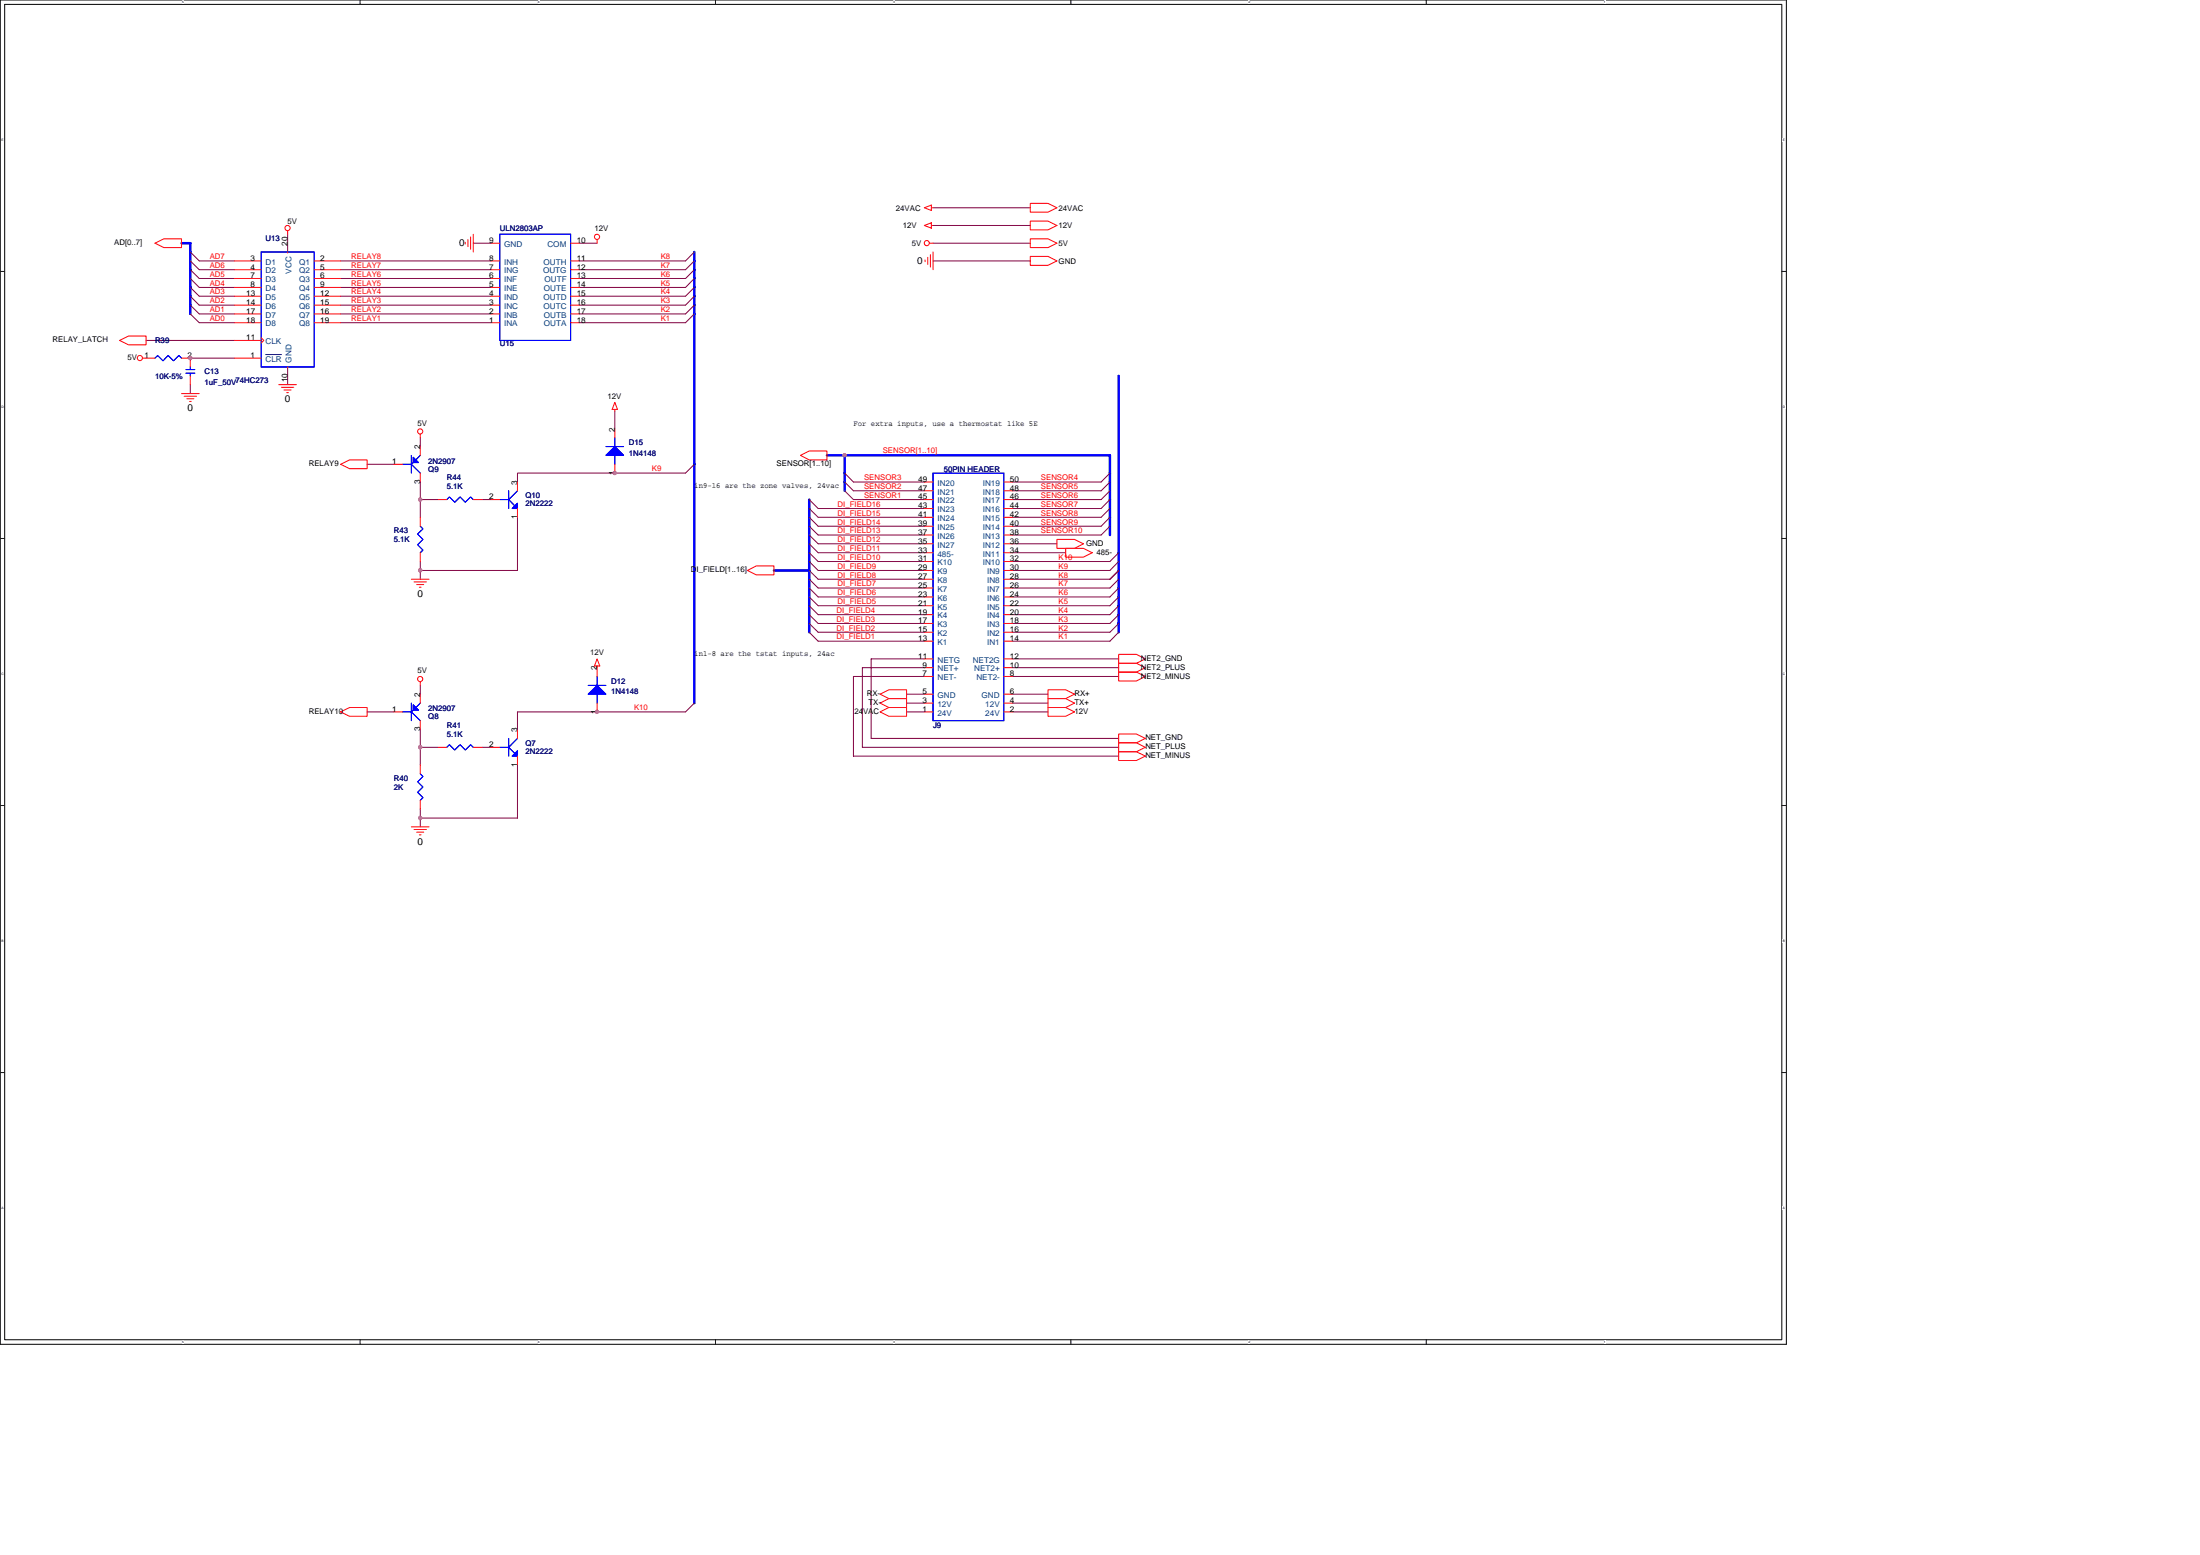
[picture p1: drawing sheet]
<svg xmlns="http://www.w3.org/2000/svg" width="297mm" height="210mm" viewBox="0 0 297 210" stroke-linecap="round" stroke-linejoin="round" font-family="sans-serif">
<path d="M0 0h241.2v181.5h-241.2zM.6 .6h240v180.2h-240z" fill="none" stroke="#000" stroke-width=".14"/>
<g fill="#fff">
<path d="M24.6 .1h.2v.5h-.2z"/>
<path d="M24.6 180.9h.2v.5h-.2z"/>
</g>
<path d="M48.6 0v.6M48.6 180.8v.6" fill="none" stroke="#000" stroke-width=".14"/>
<g fill="#fff">
<path d="M72.6 .1h.2v.5h-.2z"/>
<path d="M72.6 180.9h.2v.5h-.2z"/>
</g>
<path d="M96.6 0v.6M96.6 180.8v.6" fill="none" stroke="#000" stroke-width=".14"/>
<g fill="#fff">
<path d="M120.6 .1h.2v.5h-.2z"/>
<path d="M120.6 180.9h.2v.5h-.2z"/>
</g>
<path d="M144.6 0v.6M144.6 180.8v.6" fill="none" stroke="#000" stroke-width=".14"/>
<g fill="#fff">
<path d="M168.6 .1h.2v.5h-.2z"/>
<path d="M168.6 180.9h.2v.5h-.2z"/>
</g>
<path d="M192.6 0v.6M192.6 180.8v.6" fill="none" stroke="#000" stroke-width=".14"/>
<g fill="#fff">
<path d="M216.6 .1h.2v.5h-.2z"/>
<path d="M216.6 180.9h.2v.5h-.2z"/>
<path d="M.2 18.6h.3v.5h-.3z"/>
<path d="M240.7 18.6h.3v.5h-.3z"/>
<path d="M.2 54.7h.3v.4h-.3z"/>
<path d="M240.7 54.7h.3v.4h-.3z"/>
</g>
<path d="M0 36.6h.6M240.6 36.6h.6" fill="none" stroke="#000" stroke-width=".14"/>
<g fill="#fff">
<path d="M.2 90.7h.3v.5h-.3z"/>
<path d="M240.7 90.7h.3v.5h-.3z"/>
</g>
<path d="M0 72.7h.6M240.6 72.7h.6" fill="none" stroke="#000" stroke-width=".14"/>
<g fill="#fff">
<path d="M.2 126.7h.3v.5h-.3z"/>
<path d="M240.7 126.7h.3v.5h-.3z"/>
</g>
<path d="M0 108.7h.6M240.6 108.7h.6" fill="none" stroke="#000" stroke-width=".14"/>
<g fill="#fff">
<path d="M.2 162.8h.3v.5h-.3z"/>
<path d="M240.7 162.8h.3v.5h-.3z"/>
</g>
<path d="M0 144.8h.6M240.6 144.8h.6" fill="none" stroke="#000" stroke-width=".14"/>
<g fill="none" stroke="#800040" stroke-width=".14">
<path d="M25.7 40l1.2 1.2h4.8M25.7 37.6l1.2 1.2h4.8M25.7 38.8l1.2 1.2h4.8M25.7 36.4l1.2 1.2h4.8M25.7 34l1.2 1.2h4.8M25.7 35.2l1.2 1.2h4.8M38.8 31.6v2.4M46 38.8h20.3M46 40h20.3M46 37.6h20.3M46 35.2h20.3M46 36.4h20.3"/>
<path d="M63.9 32.8h2.4M78.2 32.8h2.4M93.7 40l-1.1 1.2h-14.4M93.7 37.6l-1.1 1.2h-14.4M93.7 38.8l-1.1 1.2h-14.4M93.7 36.4l-1.1 1.2h-14.4M93.7 34l-1.1 1.2h-14.4M93.7 35.2l-1.1 1.2h-14.4M126 35.2h13.1M126 32.8h13.1M126 30.4h13.1M126 28h13.1"/>
<path d="M19.7 46h12M25.7 41.2l1.2 1.2h4.8M25.7 42.4l1.2 1.2h4.8M25.7 51.9v1.2M25.7 48.3h6M38.8 49.5v2.4M46 41.2h20.3M46 42.4h20.3M46 43.6h20.3M56.7 59.1v1.2M83 55.5v2.4M93.7 41.2l-1.1 1.2h-14.4"/>
<path d="M93.7 42.4l-1.1 1.2h-14.4M49.6 62.7h3.6M56.7 67.4h2.4M56.7 65.1v4.7M56.7 75.8v2.4M65.1 67.4h1.2M69.9 69.8v7.2h-13.2M93.7 62.7l-1.1 1.2h-22.7v1.2M109.3 73.4l1.2 1.2h14.3M109.3 74.6l1.2 1.2h14.3M109.3 75.8l1.2 1.2h14.3M109.3 77l1.2 1.2h14.3"/>
<path d="M109.3 79.4l1.2 1.2h14.3M109.3 72.2l1.2 1.2h14.3M109.3 78.2l1.2 1.2h14.3M109.3 71l1.2 1.2h14.3M109.3 69.8l1.2 1.2h14.3M109.3 68.6l1.2 1.2h14.3M109.3 67.4l1.2 1.2h14.3M114 66.3l1.2 1.1h9.6M114 65.1l1.2 1.2h9.6M114 63.9l1.2 1.2h9.6M136.7 74.6h7.2M136.7 73.4h6"/>
<path d="M149.9 71l-1.2 1.2h-12M149.9 69.8l-1.2 1.2h-12M149.9 68.6l-1.2 1.2h-12M149.9 67.4l-1.2 1.2h-12M149.9 66.3l-1.2 1.1h-12M149.9 65.1l-1.2 1.2h-12M149.9 63.9l-1.2 1.2h-12M151 74.6l-1.1 1.2h-13.2M151 75.8l-1.1 1.2h-13.2M151 77l-1.1 1.2h-13.2M151 79.4l-1.1 1.2h-13.2M151 78.2l-1.1 1.2h-13.2"/>
<path d="M49.6 96.1h3.6M56.7 92.5v1.2M56.7 98.5v4.8M93.7 94.9l-1.1 1.2h-22.7v2.4M109.3 84.2l1.2 1.1h14.3M109.3 85.3l1.2 1.3h14.3M109.3 81.8l1.2 1.2h14.3M109.3 83l1.2 1.2h14.3M109.3 80.6l1.2 1.2h14.3M122.4 96.1h2.4M122.4 94.9h2.4M122.4 93.7h2.4"/>
<path d="M124.8 88.9h-7.2v10.8h33.4M124.8 90.1h-8.4v10.8h34.6M124.8 91.3h-9.6v10.8h35.8M136.7 96.1h4.8M136.7 94.9h4.8M136.7 88.9h14.3M136.7 90.1h14.3M136.7 91.3h14.3M136.7 93.7h4.8M151 84.2l-1.1 1.1h-13.2M151 85.3l-1.1 1.3h-13.2M151 81.8l-1.1 1.2h-13.2"/>
<path d="M151 83l-1.1 1.2h-13.2M151 80.6l-1.1 1.2h-13.2M56.7 100.9h2.4M56.7 109.2v2.4M65.1 100.9h1.2M69.9 103.3v7.1h-13.2"/>
</g>
<path d="M24.5 32.8h1.2v9.6M93.7 34v60.9M151 50.7v34.6M104.5 77h4.8M109.3 67.4v17.9M111.7 61.5h38.2v10.7M114 61.5v4.8" fill="none" stroke="#00f" stroke-width=".34"/>
<g fill="#f0f" stroke="#f0f" stroke-width=".14">
<path d="M113.9 61.3h.3l.1 .2-.1 .1-.2 .1-.1-.1z" fill-rule="evenodd"/>
<path d="M82.8 63.7h.4v.1v.2l-.2 .1-.2-.1z" fill-rule="evenodd"/>
<path d="M56.6 67.3h.3l.1 .1-.1 .2-.2 .1-.1-.1z" fill-rule="evenodd"/>
<path d="M56.6 76.8h.3l.1 .2-.1 .1-.2 .1-.1-.1z" fill-rule="evenodd"/>
<path d="M56.6 100.7h.3l.1 .2-.1 .1-.2 .1-.1-.1z" fill-rule="evenodd"/>
<path d="M25.5 48.2h.4v.1v.2l-.2 .1-.2-.1z" fill-rule="evenodd"/>
<path d="M113.9 61.3h.3l.1 .2-.1 .1-.2 .1-.1-.1z" fill-rule="evenodd"/>
<path d="M82.8 63.7h.4v.1v.2l-.2 .1-.2-.1z" fill-rule="evenodd"/>
<path d="M56.6 67.3h.3l.1 .1-.1 .2-.2 .1-.1-.1z" fill-rule="evenodd"/>
<path d="M56.6 76.8h.3l.1 .2-.1 .1-.2 .1-.1-.1z" fill-rule="evenodd"/>
<path d="M56.6 100.7h.3l.1 .2-.1 .1-.2 .1-.1-.1z" fill-rule="evenodd"/>
<path d="M25.5 48.2h.4v.1v.2l-.2 .1-.2-.1z" fill-rule="evenodd"/>
<circle cx="80.6" cy="96.1" r=".22"/>
<circle cx="56.7" cy="110.4" r=".22"/>
</g>
<g fill="none" stroke="#f00" stroke-width=".14">
<path d="M20.9 32.8l1.2-.6h2.4v1.2h-2.4zM31.7 35.2h3.6M31.7 36.4h3.6M31.7 37.6h3.6M31.7 38.8h3.6M31.7 40h3.6M38.8 34h.1M38.8 31.2v.4M42.4 35.2h3.6M42.4 36.4h3.6M42.4 37.6h3.6M42.4 38.8h3.6"/>
<path d="M42.4 40h3.6M62.8 32.7v.2M63.2 32.3v1M63.5 32v1.7M63.9 31.6v2.4M66.3 32.8h1.2M66.3 35.2h1.2M66.3 36.4h1.2M66.3 37.6h1.2M66.3 38.8h1.2M66.3 40h1.2M77 32.8h1.2"/>
<path d="M77 35.2h1.2M77 36.4h1.2M77 37.6h1.2M77 38.8h1.2M77 40h1.2M80.6 32.3v.5M124.8 30.4l.9-.3v.7zM124.8 28l.9-.3v.7zM124.9 35.1v.2M125.3 34.7v1M125.5 32.8h.5M125.6 34.4v1.6"/>
<path d="M125.7 30.4h.3M125.7 28h.3M126 34v2.4M139.1 29.8h2.4l1.2 .6-1.2 .6h-2.4zM139.1 32.2h2.4l1.2 .6-1.2 .6h-2.4zM139.1 27.5h2.4l1.2 .5-1.2 .6h-2.4zM139.1 34.6h2.4l1.2 .6-1.2 .6h-2.4zM16.1 46l1.3-.6h2.3v1.1h-2.3zM19.3 48.3h1.6M24.5 53.1h2.4M24.5 48.3h1.2v1.2M24.9 53.5h1.6"/>
<path d="M25.2 53.8h1M25.6 54.2h.2M25.7 50.7v1.2M31.7 48.3h3.6M31.7 46h3.6M31.7 41.2h3.6M31.7 42.4h3.6M31.7 43.6h3.6M35.3 45.6l.3 .4-.3 .3M37.6 51.9h2.4M38 52.3h1.7M38.4 52.6h.9"/>
<path d="M38.7 53h.2M38.8 49.5h.1M42.4 41.2h3.6M42.4 42.4h3.6M42.4 43.6h3.6M56.7 58.6v.5M66.3 41.2h1.2M66.3 42.4h1.2M66.3 43.6h1.2M77 41.2h1.2M77 42.4h1.2M77 43.6h1.2"/>
<path d="M83 54.3l.4 1h-.7zM83 55.3v.2M83 57.9v1.2M46 62.7l1.2-.6h2.4v1.2h-2.4zM53.2 62.7h1.2M55.5 78.2h2.4M55.9 78.5h1.7M56.3 78.9h.9M56.6 79.3h.3M56.7 60.3v1.2M56.7 63.9v1.2M56.7 69.8v1.2"/>
<path d="M56.7 74.6v1.2M59.1 67.4h1.2M63.9 67.4h1.2M66.3 67.4h1.2M69.9 65.1v1.2M69.9 68.6v1.2M83 62.7v1.2M100.9 77l1.2-.6h2.4v1.2h-2.4zM108.1 61.5l1.2-.6h2.4v1.2h-2.4zM124.8 78.2h1.2M124.8 67.4h1.2M124.8 79.4h1.2"/>
<path d="M124.8 77h1.2M124.8 75.8h1.2M124.8 74.6h1.2M124.8 73.4h1.2M124.8 72.2h1.2M124.8 71h1.2M124.8 69.8h1.2M124.8 68.6h1.2M124.8 66.3h1.2M124.8 65.1h1.2M135.5 78.2h1.2M135.5 67.4h1.2"/>
<path d="M135.5 79.4h1.2M135.5 77h1.2M135.5 75.8h1.2M135.5 74.6h1.2M135.5 73.4h1.2M135.5 72.2h1.2M135.5 71h1.2M135.5 69.8h1.2M135.5 68.6h1.2M135.5 66.3h1.2M135.5 65.1h1.2M142.7 72.8h2.4l1.2 .6-1.2 .6h-2.4z"/>
<path d="M143.9 74h2.4l1.2 .6-1.2 .6h-2.4zM46 96.1l1.2-.6h2.4v1.2h-2.4zM53.2 96.1h1.2M56.7 92v.5M56.7 93.7v1.2M56.7 97.3v1.2M69.9 98.5v1.2M80.6 88.9l.4 1h-.7zM80.6 89.9v1.4M80.6 94.9v1.2M118.8 94.9l1.2-.6h2.4v1.2h-2.4zM118.8 93.7l1.2-.6h2.4v1.2h-2.4z"/>
<path d="M118.8 96.1l1.2-.6h2.4v1.2h-2.4zM124.8 96.1h1.2M124.8 94.9h1.2M124.8 93.7h1.2M124.8 91.3h1.2M124.8 90.1h1.2M124.8 88.9h1.2M124.8 86.6h1.2M124.8 85.3h1.2M124.8 84.2h1.2M124.8 83h1.2M124.8 81.8h1.2"/>
<path d="M124.8 80.6h1.2M135.5 96.1h1.2M135.5 94.9h1.2M135.5 93.7h1.2M135.5 91.3h1.2M135.5 90.1h1.2M135.5 88.9h1.2M135.5 86.6h1.2M135.5 85.3h1.2M135.5 84.2h1.2M135.5 83h1.2M135.5 81.8h1.2"/>
<path d="M135.5 80.6h1.2M141.5 94.3h2.4l1.2 .6-1.2 .6h-2.4zM141.5 93.1h2.4l1.2 .6-1.2 .6h-2.4zM141.5 95.5h2.4l1.2 .6-1.2 .6h-2.4zM151 99.1h2.4l1.2 .6-1.2 .6h-2.4zM151 90.7h2.4l1.2 .6-1.2 .6h-2.4zM151 88.3h2.4l1.2 .6-1.2 .6h-2.4zM151 89.5h2.4l1.2 .6-1.2 .6h-2.4zM55.5 111.6h2.4M55.9 112h1.7M56.3 112.3h.9M56.6 112.7h.3"/>
<path d="M56.7 103.3v1.2M56.7 108v1.2M59.1 100.9h1.2M63.9 100.9h1.2M66.3 100.9h1.2M69.9 102.1v1.2M151 100.3h2.4l1.2 .6-1.2 .6h-2.4zM151 101.5h2.4l1.2 .6-1.2 .6h-2.4z"/>
<circle cx="38.8" cy="30.8" r=".35"/>
<circle cx="80.6" cy="32" r=".35"/>
<circle cx="125.1" cy="32.8" r=".34"/>
<circle cx="18.9" cy="48.3" r=".35"/>
<circle cx="56.7" cy="58.2" r=".35"/>
<circle cx="56.7" cy="91.7" r=".35"/>
</g>
<g fill="none" stroke="#00f" stroke-width=".14">
<path d="M35.3 34h7.1v15.5h-7.1zM67.5 31.6h9.5v14.4h-9.5zM20.9 48.3l.4-.3 .7 .7 .7-.7 .7 .7 .7-.7 .4 .3M25.1 49.9h1.2M25.1 50.4h1.2M25.7 49.5v.4M25.7 50.4v.3M83 59.1v1.2M54.4 62.7h1.1M55.5 61.5v2.4M55.5 62.7l1.2 1.2M55.8 62.4l-.3 .3"/>
<path d="M56.7 71l.4 .4-.7 .7 .7 .7-.7 .7 .7 .8-.4 .3M56.7 61.5l-.5 .6M60.3 67.4l.4-.3 .7 .7 .7-.7 .7 .7 .7-.7 .4 .3M67.5 67.4h1.2M68.7 66.3v2.3M69.9 66.3l-1.2 1.1 .8 .9M81.8 60.3h2.4M83 61.5v1.2M126 63.9h9.5v33.4h-9.5zM54.4 96.1h1.1M55.5 94.9v2.4M55.5 96.1l1.2 1.2"/>
<path d="M55.8 95.9l-.3 .2M56.7 94.9l-.5 .6M68.7 99.7v2.4M69.9 99.7l-1.2 1.2 .8 .8M79.4 92.5h2.4M80.6 91.3v1.2M80.6 93.7v1.2M56.7 104.5l.4 .3-.7 .7 .7 .7-.7 .8 .7 .7-.4 .3M60.3 100.9l.4-.4 .7 .7 .7-.7 .7 .7 .7-.7 .4 .4M67.5 100.9h1.2"/>
</g>
<path d="M35.9 47.9h2.1" fill="none" stroke="#004080" stroke-width=".14"/>
<g fill="#00f" stroke="#00f" stroke-width=".14">
<path d="M55.8 95.1l.7 .8h-.7z" fill-rule="evenodd"/>
<path d="M55.8 95.1l.7 .8h-.7z" fill-rule="evenodd"/>
<path d="M81.8 61.5l1.2-1.2 1.2 1.2z" fill-rule="evenodd"/>
<path d="M81.8 61.5l1.2-1.2 1.2 1.2z" fill-rule="evenodd"/>
<path d="M69.5 101.7l.4-.4v.8h-.8z" fill-rule="evenodd"/>
<path d="M69.5 101.7l.4-.4v.8h-.8z" fill-rule="evenodd"/>
<path d="M69.9 67.9v.7h-.8z" fill-rule="evenodd"/>
<path d="M69.9 67.9v.7h-.8z" fill-rule="evenodd"/>
<path d="M79.4 93.7l1.2-1.2 1.2 1.2z" fill-rule="evenodd"/>
<path d="M79.4 93.7l1.2-1.2 1.2 1.2z" fill-rule="evenodd"/>
<path d="M55.8 61.7l.7 .7h-.7z" fill-rule="evenodd"/>
<path d="M55.8 61.7l.7 .7h-.7z" fill-rule="evenodd"/>
</g>
<g font-size="1.3">
<text x="62" y="33.2">0</text>
<text x="123.8" y="35.7">0</text>
<text x="25.3" y="55.5">0</text>
<text x="38.5" y="54.3">0</text>
<text x="56.4" y="80.6">0</text>
<text x="56.4" y="114">0</text>
</g>
<g font-size="1.1">
<text x="121" y="28.4">24VAC</text>
<text x="142.9" y="28.4">24VAC</text>
<text x="15.4" y="33.1">AD[0..7]</text>
<text x="33.8" y="35.2">3</text>
<text x="38.8" y="33.2" transform="rotate(-90 38.8 33.2)">20</text>
<text x="38.8" y="30.2">5V</text>
<text x="43.2" y="35.2">2</text>
<text x="66.1" y="32.8">9</text>
<text x="66.1" y="35.2">8</text>
<text x="77.9" y="32.8">10</text>
<text x="77.9" y="35.2">11</text>
<text x="80.3" y="31.2">12V</text>
<text x="121.9" y="30.8">12V</text>
<text x="123.1" y="33.2">5V</text>
<text x="142.9" y="30.8">12V</text>
<text x="142.9" y="33.2">5V</text>
<text x="142.9" y="35.6">GND</text>
<text x="33.2" y="40">13</text>
<text x="33.2" y="41.2">14</text>
<text x="33.8" y="36.4">4</text>
<text x="33.8" y="37.6">7</text>
<text x="33.8" y="38.8">8</text>
<text x="43.2" y="36.4">5</text>
<text x="43.2" y="37.6">6</text>
<text x="43.2" y="38.8">9</text>
<text x="43.2" y="40">12</text>
<text x="43.2" y="41.2">15</text>
<text x="66.1" y="41.2">3</text>
<text x="66.1" y="40">4</text>
<text x="66.1" y="38.8">5</text>
<text x="66.1" y="37.6">6</text>
<text x="66.1" y="36.4">7</text>
<text x="77.9" y="38.8">14</text>
<text x="77.9" y="40">15</text>
<text x="77.9" y="41.2">16</text>
<text x="77.9" y="36.4">12</text>
<text x="77.9" y="37.6">13</text>
<text x="7.1" y="46.2">RELAY_LATCH</text>
<text x="33.2" y="45.9">11</text>
<text x="33.2" y="42.4">17</text>
<text x="33.2" y="43.5">18</text>
<text x="43.2" y="42.4">16</text>
<text x="43.2" y="43.5">19</text>
<text x="66.1" y="43.5">1</text>
<text x="66.1" y="42.4">2</text>
<text x="77.9" y="43.5">18</text>
<text x="77.9" y="42.4">17</text>
<text x="17.2" y="48.6">5V</text>
<text x="19.5" y="48.3">1</text>
<text x="25.3" y="48.3">2</text>
<text x="33.8" y="48.3">1</text>
<text x="38.8" y="51.6" transform="rotate(-90 38.8 51.6)">10</text>
<text x="82" y="53.8">12V</text>
<text x="56.4" y="57.4">5V</text>
<text x="83" y="58.3" transform="rotate(-90 83 58.3)">2</text>
<text x="115.2" y="57.5">For extra inputs, use a thermostat like 5E</text>
<text x="41.7" y="62.9">RELAY9</text>
<text x="52.9" y="62.7">1</text>
<text x="56.7" y="65.3" transform="rotate(-90 56.7 65.3)">3</text>
<text x="56.7" y="60.6" transform="rotate(-90 56.7 60.6)">2</text>
<text x="69.8" y="65.4" transform="rotate(-90 69.8 65.4)">3</text>
<text x="83" y="64.1" transform="rotate(-90 83 64.1)">1</text>
<text x="93.7" y="65.9">in9-16 are the zone valves, 24vac</text>
<text x="104.9" y="62.9">SENSOR[1..10]</text>
<text x="124" y="65">49</text>
<text x="136.4" y="65">50</text>
<text x="66.1" y="67.4">2</text>
<text x="69.8" y="70.1" transform="rotate(-90 69.8 70.1)">1</text>
<text x="124" y="71">39</text>
<text x="124" y="69.8">41</text>
<text x="124" y="68.6">43</text>
<text x="124" y="67.4">45</text>
<text x="124" y="66.2">47</text>
<text x="136.4" y="71">40</text>
<text x="136.4" y="69.8">42</text>
<text x="136.4" y="68.6">44</text>
<text x="136.4" y="67.4">46</text>
<text x="136.4" y="66.2">48</text>
<text x="93.3" y="77.3">DI_FIELD[1..16]</text>
<text x="124" y="74.6">33</text>
<text x="124" y="75.8">31</text>
<text x="124" y="77">29</text>
<text x="124" y="73.4">35</text>
<text x="124" y="72.2">37</text>
<text x="136.4" y="77">30</text>
<text x="136.4" y="75.8">32</text>
<text x="136.4" y="74.6">34</text>
<text x="136.4" y="73.4">36</text>
<text x="136.4" y="72.2">38</text>
<text x="146.6" y="73.7">GND</text>
<text x="148.1" y="74.9">485-</text>
<text x="124" y="83">19</text>
<text x="124" y="81.7">21</text>
<text x="124" y="80.6">23</text>
<text x="124" y="79.4">25</text>
<text x="124" y="78.2">27</text>
<text x="136.4" y="81.7">22</text>
<text x="136.4" y="80.6">24</text>
<text x="136.4" y="79.4">26</text>
<text x="136.4" y="78.2">28</text>
<text x="136.4" y="83">20</text>
<text x="79.7" y="88.5">12V</text>
<text x="93.7" y="88.6">in1-8 are the tstat inputs, 24ac</text>
<text x="124" y="88.9">11</text>
<text x="124" y="86.5">13</text>
<text x="124" y="85.3">15</text>
<text x="124" y="84.1">17</text>
<text x="136.4" y="84.1">18</text>
<text x="136.4" y="85.3">16</text>
<text x="136.4" y="86.5">14</text>
<text x="136.4" y="88.9">12</text>
<text x="154" y="89.2">NET2_GND</text>
<text x="56.4" y="90.9">5V</text>
<text x="56.7" y="94.1" transform="rotate(-90 56.7 94.1)">2</text>
<text x="80.6" y="90.5" transform="rotate(-90 80.6 90.5)">2</text>
<text x="117" y="94">RX-</text>
<text x="117.3" y="95.2">TX-</text>
<text x="124.6" y="94.9">3</text>
<text x="124.6" y="93.7">5</text>
<text x="124.6" y="91.3">7</text>
<text x="124.6" y="90.1">9</text>
<text x="136.4" y="94.9">4</text>
<text x="136.4" y="91.3">8</text>
<text x="136.4" y="90.1">10</text>
<text x="136.4" y="93.7">6</text>
<text x="145.1" y="95.2">TX+</text>
<text x="145.1" y="94">RX+</text>
<text x="154" y="91.6">NET2_MINUS</text>
<text x="154" y="90.4">NET2_PLUS</text>
<text x="41.7" y="96.4">RELAY10</text>
<text x="52.9" y="96.1">1</text>
<text x="56.7" y="98.7" transform="rotate(-90 56.7 98.7)">3</text>
<text x="66.1" y="100.9">2</text>
<text x="69.8" y="98.8" transform="rotate(-90 69.8 98.8)">3</text>
<text x="80.6" y="96.4" transform="rotate(-90 80.6 96.4)">1</text>
<text x="115.4" y="96.4">24VAC</text>
<text x="124.6" y="96.1">1</text>
<text x="136.4" y="96.1">2</text>
<text x="145.1" y="96.4">12V</text>
<text x="154.6" y="99.9">NET_GND</text>
<text x="154.6" y="101.1">NET_PLUS</text>
<text x="69.8" y="103.5" transform="rotate(-90 69.8 103.5)">1</text>
<text x="154.6" y="102.3">NET_MINUS</text>
</g>
<g font-size="1.1" fill="#f00">
<text x="28.3" y="35">AD7</text>
<text x="47.4" y="35">RELAY8</text>
<text x="89.2" y="35">K8</text>
<text x="28.3" y="41">AD2</text>
<text x="28.3" y="36.2">AD6</text>
<text x="28.3" y="37.4">AD5</text>
<text x="28.3" y="39.8">AD3</text>
<text x="28.3" y="38.6">AD4</text>
<text x="47.4" y="41">RELAY3</text>
<text x="47.4" y="38.6">RELAY5</text>
<text x="47.4" y="39.8">RELAY4</text>
<text x="47.4" y="37.4">RELAY6</text>
<text x="47.4" y="36.2">RELAY7</text>
<text x="89.2" y="37.4">K6</text>
<text x="89.2" y="36.2">K7</text>
<text x="89.2" y="39.8">K4</text>
<text x="89.2" y="38.6">K5</text>
<text x="89.2" y="41">K3</text>
<text x="28.3" y="43.3">AD0</text>
<text x="28.3" y="42.1">AD1</text>
<text x="47.4" y="42.1">RELAY2</text>
<text x="47.4" y="43.3">RELAY1</text>
<text x="89.2" y="42.1">K2</text>
<text x="89.2" y="43.3">K1</text>
<text x="88" y="63.6">K9</text>
<text x="116.7" y="64.8">SENSOR3</text>
<text x="119.2" y="61.1">SENSOR[1..10]</text>
<text x="140.5" y="64.8">SENSOR4</text>
<text x="113.1" y="72">DI_FIELD13</text>
<text x="113.1" y="70.8">DI_FIELD14</text>
<text x="113.1" y="69.6">DI_FIELD15</text>
<text x="113.1" y="68.4">DI_FIELD16</text>
<text x="116.7" y="67.2">SENSOR1</text>
<text x="116.7" y="66">SENSOR2</text>
<text x="140.5" y="70.8">SENSOR9</text>
<text x="140.5" y="66">SENSOR5</text>
<text x="140.5" y="68.4">SENSOR7</text>
<text x="140.5" y="69.6">SENSOR8</text>
<text x="140.5" y="67.2">SENSOR6</text>
<text x="140.5" y="72">SENSOR10</text>
<text x="113.1" y="73.2">DI_FIELD12</text>
<text x="113.1" y="75.6">DI_FIELD10</text>
<text x="113.1" y="76.8">DI_FIELD9</text>
<text x="113.1" y="74.4">DI_FIELD11</text>
<text x="113.1" y="78">DI_FIELD8</text>
<text x="142.9" y="75.6">K10</text>
<text x="142.9" y="76.8">K9</text>
<text x="142.9" y="78">K8</text>
<text x="113" y="83.9">DI_FIELD3</text>
<text x="113" y="82.7">DI_FIELD4</text>
<text x="113.1" y="79.1">DI_FIELD7</text>
<text x="113.1" y="80.3">DI_FIELD6</text>
<text x="113.1" y="81.5">DI_FIELD5</text>
<text x="142.9" y="80.3">K6</text>
<text x="142.9" y="82.7">K4</text>
<text x="142.9" y="83.9">K3</text>
<text x="142.9" y="79.1">K7</text>
<text x="142.9" y="81.5">K5</text>
<text x="113" y="86.3">DI_FIELD1</text>
<text x="113" y="85.1">DI_FIELD2</text>
<text x="142.9" y="85.1">K2</text>
<text x="142.9" y="86.3">K1</text>
<text x="85.6" y="95.9">K10</text>
</g>
<g font-size="1.1" fill="#000080">
<text x="35.9" y="32.6">U13</text>
<text x="67.5" y="31.2">ULN2803AP</text>
<text x="20.9" y="46.3">R39</text>
<text x="67.5" y="46.7">U15</text>
<text x="20.9" y="51.2">10K-5%</text>
<text x="27.6" y="50.5">C13</text>
<text x="27.6" y="51.9">1uF_50V74HC273</text>
<text x="57.8" y="63.6">Q9</text>
<text x="57.8" y="62.6">2N2907</text>
<text x="60.3" y="64.8">R44</text>
<text x="84.9" y="60.1">D15</text>
<text x="84.9" y="61.5">1N4148</text>
<text x="127.4" y="63.6">50PIN HEADER</text>
<text x="60.3" y="66">5.1K</text>
<text x="70.9" y="67.2">Q10</text>
<text x="70.9" y="68.3">2N2222</text>
<text x="53.2" y="72">R43</text>
<text x="53.2" y="73.2">5.1K</text>
<text x="57.8" y="96">2N2907</text>
<text x="82.5" y="92.3">D12</text>
<text x="82.5" y="93.7">1N4148</text>
<text x="57.8" y="97.1">Q8</text>
<text x="60.3" y="98.3">R41</text>
<text x="60.3" y="99.5">5.1K</text>
<text x="70.9" y="100.6">Q7</text>
<text x="70.9" y="101.7">2N2222</text>
<text x="126" y="98.3">J9</text>
<text x="53.2" y="105.4">R40</text>
<text x="53.2" y="106.6">2K</text>
</g>
<g font-size="1.1" fill="#004080">
<text x="35.9" y="35.7">D1</text>
<text x="40.4" y="35.7">Q1</text>
<text x="68.1" y="33.3">GND</text>
<text x="68.1" y="35.7">INH</text>
<text x="73.4" y="35.7">OUTH</text>
<text x="73.9" y="33.3">COM</text>
<text x="35.9" y="36.9">D2</text>
<text x="35.9" y="38.1">D3</text>
<text x="35.9" y="39.3">D4</text>
<text x="35.9" y="40.5">D5</text>
<text x="35.9" y="41.7">D6</text>
<text x="39.3" y="37" transform="rotate(-90 39.3 37)">VCC</text>
<text x="40.4" y="36.9">Q2</text>
<text x="40.4" y="38.1">Q3</text>
<text x="40.4" y="39.3">Q4</text>
<text x="40.4" y="40.5">Q5</text>
<text x="40.4" y="41.7">Q6</text>
<text x="68.1" y="41.7">INC</text>
<text x="68.1" y="40.5">IND</text>
<text x="68.1" y="39.3">INE</text>
<text x="68.1" y="38.1">INF</text>
<text x="68.1" y="36.9">ING</text>
<text x="73.3" y="36.9">OUTG</text>
<text x="73.4" y="40.5">OUTD</text>
<text x="73.4" y="41.7">OUTC</text>
<text x="73.4" y="39.3">OUTE</text>
<text x="73.5" y="38.1">OUTF</text>
<text x="35.9" y="46.5">CLK</text>
<text x="35.9" y="42.9">D7</text>
<text x="35.9" y="44.1">D8</text>
<text x="40.4" y="42.9">Q7</text>
<text x="40.4" y="44.1">Q8</text>
<text x="68.1" y="44.1">INA</text>
<text x="68.1" y="42.9">INB</text>
<text x="73.4" y="44.1">OUTA</text>
<text x="73.4" y="42.9">OUTB</text>
<text x="35.9" y="48.9">CLR</text>
<text x="39.3" y="48.9" transform="rotate(-90 39.3 48.9)">GND</text>
<text x="126.6" y="65.6">IN20</text>
<text x="132.7" y="65.6">IN19</text>
<text x="126.6" y="71.5">IN25</text>
<text x="126.6" y="70.3">IN24</text>
<text x="126.6" y="69.2">IN23</text>
<text x="126.6" y="67.9">IN22</text>
<text x="126.6" y="66.8">IN21</text>
<text x="132.7" y="71.5">IN14</text>
<text x="132.7" y="70.3">IN15</text>
<text x="132.7" y="69.2">IN16</text>
<text x="132.7" y="67.9">IN17</text>
<text x="132.7" y="66.8">IN18</text>
<text x="126.6" y="75.1">485-</text>
<text x="126.6" y="76.3">K10</text>
<text x="126.6" y="77.5">K9</text>
<text x="126.6" y="73.9">IN27</text>
<text x="126.6" y="72.7">IN26</text>
<text x="132.7" y="76.3">IN10</text>
<text x="132.7" y="75.1">IN11</text>
<text x="132.7" y="73.9">IN12</text>
<text x="132.7" y="72.7">IN13</text>
<text x="133.3" y="77.5">IN9</text>
<text x="126.6" y="83.5">K4</text>
<text x="126.6" y="82.3">K5</text>
<text x="126.6" y="81.1">K6</text>
<text x="126.6" y="79.9">K7</text>
<text x="126.6" y="78.7">K8</text>
<text x="133.3" y="82.3">IN5</text>
<text x="133.3" y="81.1">IN6</text>
<text x="133.3" y="79.9">IN7</text>
<text x="133.3" y="78.7">IN8</text>
<text x="133.3" y="83.5">IN4</text>
<text x="126.6" y="89.5">NETG</text>
<text x="126.6" y="87.1">K1</text>
<text x="126.6" y="85.9">K2</text>
<text x="126.6" y="84.7">K3</text>
<text x="131.3" y="89.5">NET2G</text>
<text x="133.3" y="84.7">IN3</text>
<text x="133.3" y="85.9">IN2</text>
<text x="133.3" y="87.1">IN1</text>
<text x="126.6" y="95.4">12V</text>
<text x="126.6" y="94.2">GND</text>
<text x="126.6" y="91.8">NET-</text>
<text x="126.6" y="90.6">NET+</text>
<text x="131.5" y="90.6">NET2+</text>
<text x="131.8" y="91.8">NET2-</text>
<text x="132.5" y="94.2">GND</text>
<text x="133" y="95.4">12V</text>
<text x="126.6" y="96.6">24V</text>
<text x="133" y="96.6">24V</text>
</g>
<g font-size=".4">
<text x="24.6" y=".5">5</text>
<text x="72.6" y=".5">4</text>
<text x="120.6" y=".5">3</text>
<text x="168.6" y=".5">2</text>
<text x="216.6" y=".5">1</text>
<text x=".2" y="19">E</text>
<text x="240.7" y="19">E</text>
<text x=".2" y="55.1">D</text>
<text x="240.7" y="55.1">D</text>
<text x=".2" y="91.1">C</text>
<text x="240.7" y="91.1">C</text>
<text x=".2" y="127.1">B</text>
<text x="240.7" y="127.1">B</text>
<text x=".2" y="163.2">A</text>
<text x="240.7" y="163.2">A</text>
<text x="24.6" y="181.3">5</text>
<text x="72.6" y="181.3">4</text>
<text x="120.6" y="181.3">3</text>
<text x="168.6" y="181.3">2</text>
<text x="216.6" y="181.3">1</text>
</g>
</svg>
